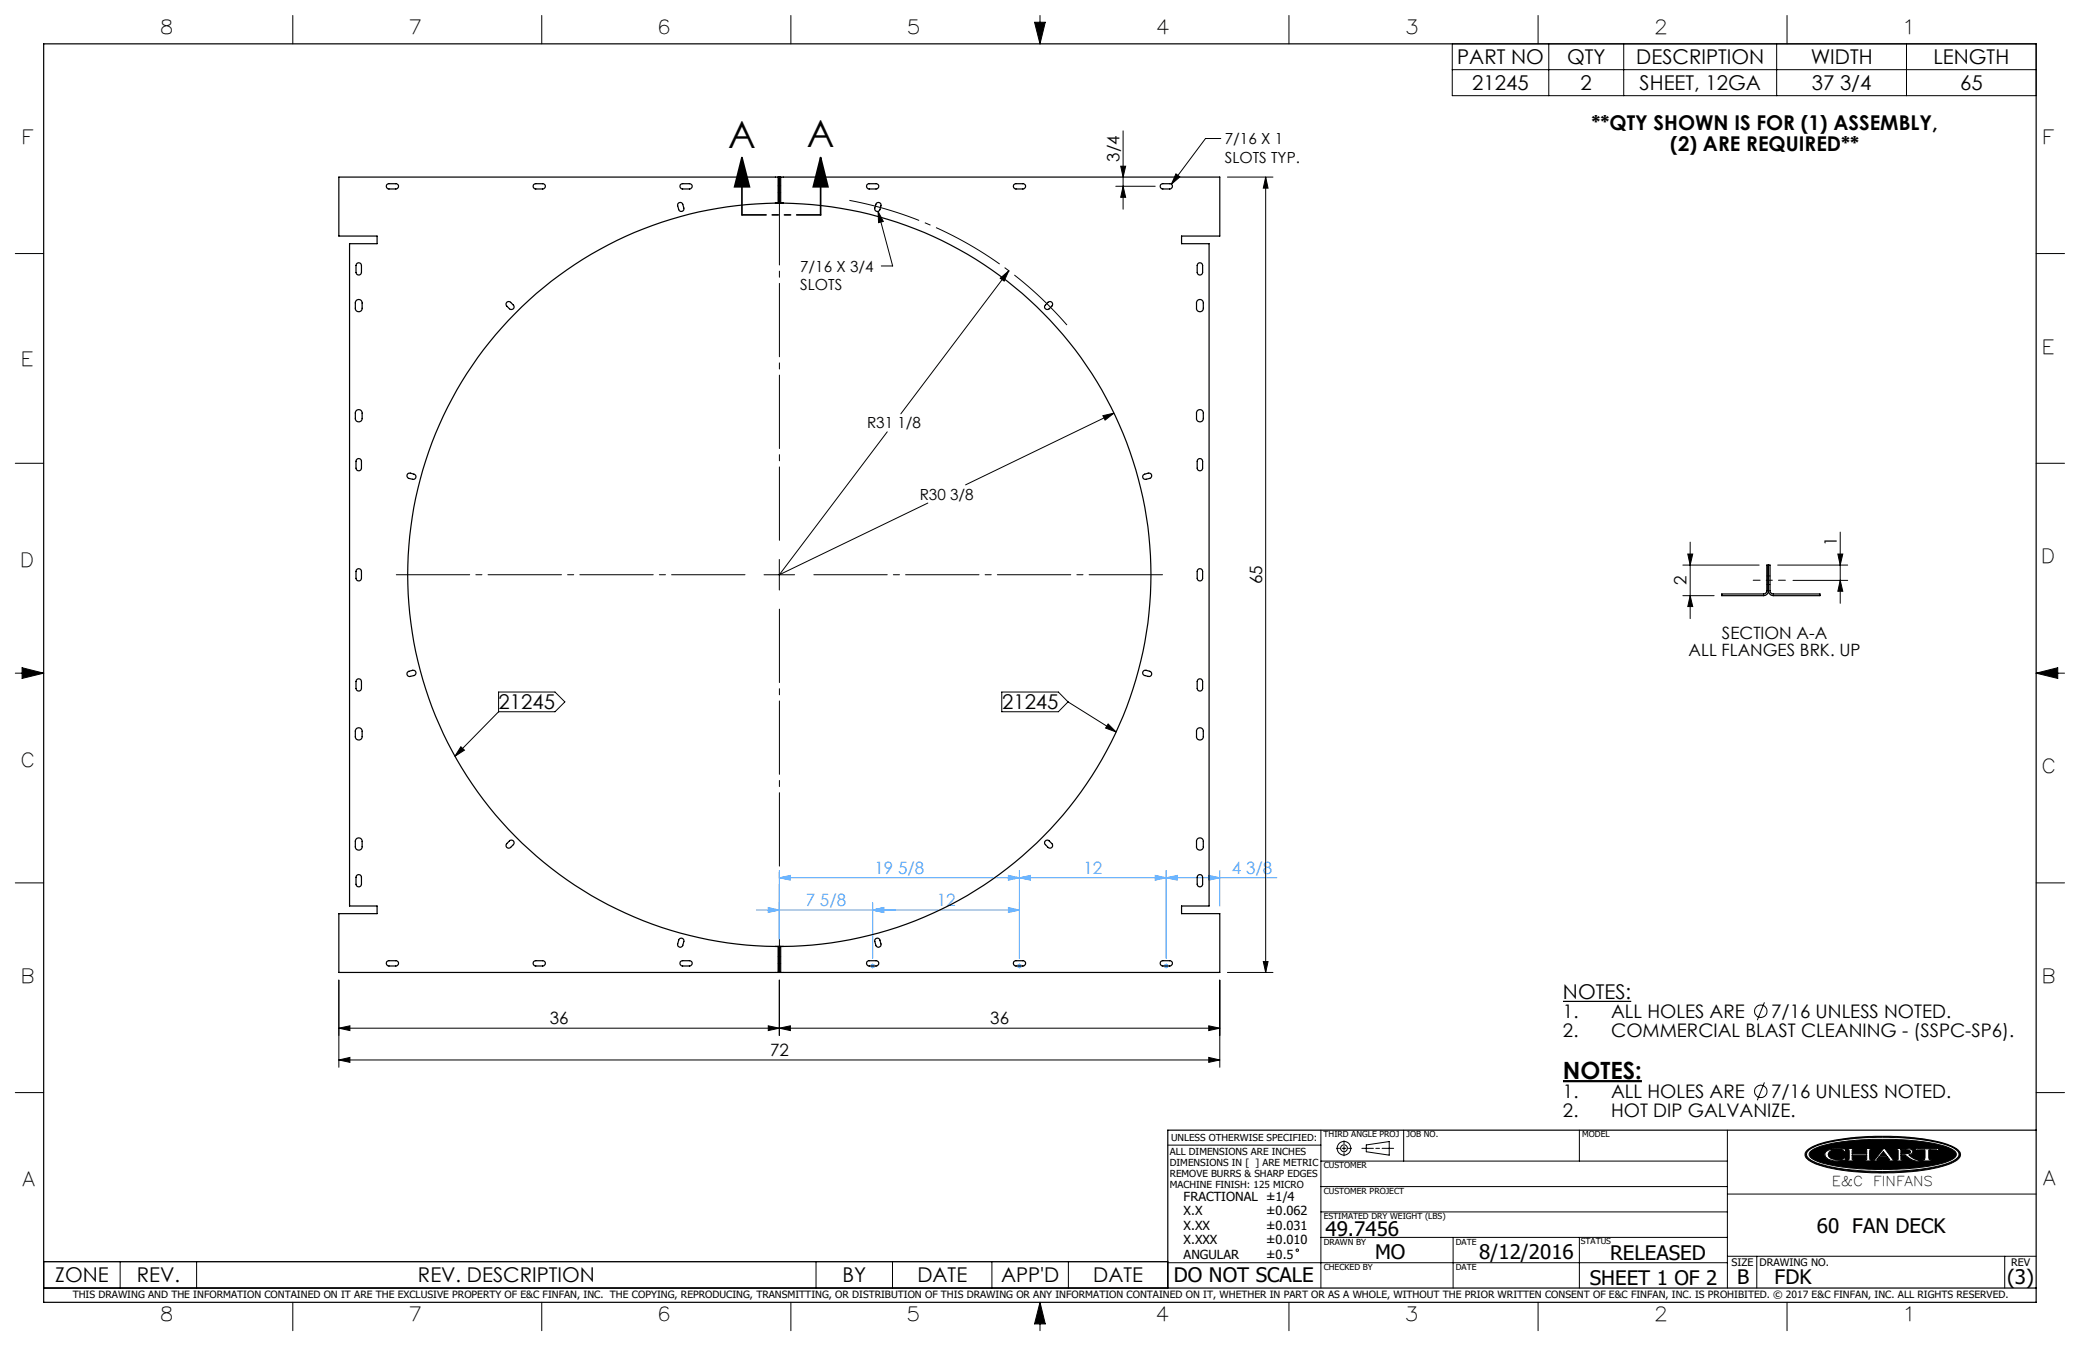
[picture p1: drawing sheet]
<svg xmlns="http://www.w3.org/2000/svg" width="432mm" height="279mm" viewBox="0 0 432 279" stroke-linecap="round" stroke-linejoin="round" font-family="sans-serif">
<g fill="none" stroke="#000" stroke-width=".21">
<path d="M60.8 3.2v5.9M112.5 3.2v5.9M164.2 3.2v5.9M214.8 4.6h2.2l-1.1 4.5zM215.9 3.2v5.9M267.6 3.2v5.9M301.5 9.1h121.2v10.8h-121.2zM301.5 14.5h121.2M319.3 3.2v5.9M321.5 9.1v10.8M337.1 9.1v10.8M368.8 9.1v10.8"/>
<path d="M371 3.2v5.9M395.8 9.1v10.8M231.6 38.7h8.2M232.7 34.5h1l-.5 2.3zM233.2 38.7l.5 2.3h-1zM233.2 27.2v16.2M244.1 36.1l.8 .6-1.7 1.5zM253.4 28.8h-3.1l-7.1 9.4M254.8 36.8h9.5M262.7 36.8l.5 2.3h-.9zM262.7 36.8v165.1M3.2 52.6h5.9"/>
<path d="M182.3 43.9l1.1 2.1-1 .2zM182.3 43.9l3 11.3h-2.3M207.6 57.7l1.8-1.5-.9 2.1zM209.4 56.2l-22.4 29.7M422.7 52.6h5.9M3.2 96.2h5.9M184.2 89.6l-22.4 29.7 30.8-14.9M229 86.3l2.2-.5-1.8 1.4zM231.2 85.8l-30.8 14.8M422.7 96.2h5.9M158.6 119.3h6.4M161.8 116.1v6.4"/>
<path d="M349.4 117.3h15.8M350.4 115h1l-.5 2.3zM350.9 112.5v15.9M369 117.3h14.6M381.5 115h1.1l-.6 2.3zM382 110.5v14.7M3.2 139.7h5.9M4.6 138.6l4.5 1.1-4.5 1.1zM349.4 123.6h6.4M350.9 123.6l.5 2.3h-1zM372.2 120.5h11.4M382 120.5l.6 2.2h-1.1z"/>
<path d="M422.7 139.7h5.9M422.7 139.7l4.5-1.1v2.2zM95.7 155l.7 .7-2 1.3zM103.5 143.7h11.7l2.1 2-2.1 2h-11.7zM103.5 147.7l-9.1 9.3M208 143.7h11.7l2 2-2 2h-11.7zM221.7 145.7l10 6.2M230 150.3l1.7 1.6-2.2-.8zM3.2 183.3h5.9M262.3 199.6h.9l-.5 2.3zM422.7 183.3h5.9M70.3 213.4l2.3-.5v1z"/>
<path d="M70.3 203.4v18.1M70.3 213.4h182.9M159.5 212.9l2.3 .5-2.3 .5zM161.8 213.4l2.3-.5v1zM161.8 203.4v11.5M250.9 212.9l2.3 .5-2.3 .5zM250.9 219.5l2.3 .5-2.3 .5zM253.2 203.4v18.1M254.8 201.9h9.5M366.3 208.1l-1.5 3.7M3.2 226.8h5.9M70.3 220l2.3-.5v1z"/>
<path d="M70.3 220h182.9M242.4 237.7h31.8M274.2 234.6v32.8M277.4 238.4h.7M278.6 238.4h.8M279 236.8v.7M279 238v.8M279 239.3v.6M279.9 238.4h.7M282.7 238.4h2.4M283.6 237.7l4.8-.7v2.8l-4.8-.7zM285.6 238.4h.8"/>
<path d="M286.9 238.4h2.4M291.4 234.6v6.4M327.9 234.6v6.4M358.6 234.6v32.8M366.3 224.7l-1.5 3.7M375.3 238.7a16.2 16.2 0 0 1 7.4-2.3 55.4 55.4 0 0 1 21.3 1.1l1.4 .6a1.73 1.73 0 0 1 1.5 2 7.1 7.1 0 0 1-4.3 2.2 56 56 0 0 1-24.6-.3 5 5 0 0 1-3.2-2l-.1-.1a1.17 1.17 0 0 1 .6-1.2zM375.4 238.9a12.8 12.8 0 0 1 6.4-2.2 59.4 59.4 0 0 1 21.7 .8 4.5 4.5 0 0 1 3.1 1.9 1.7 1.7 0 0 1-1.3 1.7 34.9 34.9 0 0 1-12.8 2l-2.2 .1a39.2 39.2 0 0 1-13.6-2l-.7-.3a1.2 1.2 0 0 1-.6-2zM375.8 239a15.4 15.4 0 0 1 7.6-2.1l3.6-.3 3.3-.1a44.5 44.5 0 0 1 14.2 1.7l.8 .4a1.03 1.03 0 0 1 .8 1 1.03 1.03 0 0 1-.8 1 25.5 25.5 0 0 1-9.5 2l-7.7 .1a33.6 33.6 0 0 1-11.3-1.9l-.8-.5a.79 .79 0 0 1-.2-1.3zM379 239.1a5 5 0 0 1 3.5-.6h.7v.2l-.2 .4-.6-.4a3.1 3.1 0 0 0-2.7 .4l-.2 .5 .2 .5a3.1 3.1 0 0 0 2.8 .5l.4-.3h.3l-.2 .5-.7 .1a3.6 3.6 0 0 1-3.3-.8l-.2-.6zM383.5 238.4h1.6v.2l-.6 .1v.8h3v-.8l-.5-.1v-.2h1.5v.2l-.3 .1-.1 .4 .1 1.5v.1l.3 .1v.2h-1.5v-.2h.4l.1-.2v-.8h-3v.8l.6 .2v.2h-1.6v-.2l.3-.1 .1-.1v-1.5v-.4l-.4-.1zM391 239l.6 .9h-1.3zM391 238.4h.3l1.7 2.3 .5 .1v.2h-1.6v-.2l.4-.1-.5-.6h-1.7l-.5 .7h.6v.2h-1.5v-.2l.5-.1z"/>
<path d="M393.6 238.4h2.3l.9 .2 .3 .4-.2 .5-.7 .2 1.2 .9 1.1 .2v.2a4.2 4.2 0 0 1-2.9-1.1l-1-.1v.9l.6 .1v.2h-1.6v-.2h.3l.2-.2v-1.8l-.5-.2zM394.6 238.6l1.8 .2 .2 .3-.2 .3-1.8 .1zM397.9 238.3l1 .2 3.7-.1-.3 .5h-.2l-.1-.2h-1.6l.1 1.9 .6 .2v.2h-2.2v-.2l.7-.2v-1.8l-1.6-.1-.2 .2h-.3zM402.1 238.9h.1M422.7 226.8h5.9M274.2 256.9h84.4M274.2 251.6h84.4M274.2 246.3h84.4M274.2 241h84.4M301.7 256.9v10.5M327.9 256.9v10.5M358.6 247.9h64.1"/>
<path d="M9.1 261.9h233.3v5.5h-233.3zM24.9 261.9v5.5M40.8 261.9v5.5M60.8 270.3v5.9M112.5 270.3v5.9M164.2 270.3v5.9M169.4 261.9v5.5M185.3 261.9v5.5M205.9 261.9v5.5M215.9 270.3v5.9M215.9 270.3l1.1 4.5h-2.2zM221.8 261.9v5.5"/>
<path d="M242.4 262.1h116.2M267.6 270.3v5.9M319.3 270.3v5.9M358.6 260.8h64.1M364.7 260.8v6.6M371 270.3v5.9M416.2 260.8v6.6"/>
<circle cx="365.5" cy="209.9" r="1.29"/>
<circle cx="279" cy="238.4" r=".71"/>
<circle cx="279" cy="238.4" r="1.41"/>
<circle cx="365.5" cy="226.6" r="1.29"/>
<circle cx="269.3" cy="259.5" r=".25"/>
</g>
<path d="M9.1 9.1h413.6v261.2h-413.6zM422.7 234.6h-180.3v32.8M9.1 267.4h413.6" fill="none" stroke="#000" stroke-width=".25"/>
<g fill="#000">
<path d="M383.5 238.4v.2h.3l.1 .2v1.8l-.1 .1-.3 .1v.2h1.6v-.2l-.6-.2v-.8h3v.9l-.5 .1v.2h1.5v-.2l-.3-.1-.1-.2v-1.6l.1-.3h.3v-.2h-1.5v.2l.5 .1v.8h-3v-.8l.6-.1v-.2zM391 238.4l-1.8 2.3-.5 .1v.2h1.5v-.2h-.6l.5-.7h1.7l.5 .6-.4 .1v.2h1.6v-.2l-.5-.1-1.7-2.3zM393.6 238.4v.2l.5 .2v1.8l-.2 .2h-.3v.2h1.6v-.2l-.6-.1v-.9l1.1 .1a3.2 3.2 0 0 0 2.8 1.1v-.2a3.4 3.4 0 0 1-2.3-1.1 .68 .68 0 0 0 .8-.2 .68 .68 0 0 0 0-.8l-.7-.3zM397.9 238.3l-.4 .6h.3l.2-.2 1.6 .1v1.8l-.2 .2h-.5v.2h2.2v-.2h-.5l-.2-.3v-1.7l1.6-.1 .1 .2h.2l.3-.5-4 .1zM375.8 239a14 14 0 0 1 6.9-2l6.1-.5h5l4.8 .4a16.3 16.3 0 0 1 7.2 2 .96 .96 0 0 1-.4 1.7 24.9 24.9 0 0 1-10.1 2l-6.5 .1-3.8-.2a21.2 21.2 0 0 1-8.8-2l-.4-.3-.2-.5zM379.1 239a1.04 1.04 0 0 0 .7 1.7 7 7 0 0 0 3.2 .1l.2-.5h-.3l-.5 .4a2.56 2.56 0 0 1-2.8-.8 1.28 1.28 0 0 1 1.4-1.3h.2a1.49 1.49 0 0 1 1.4 .2l.4 .3 .2-.6h-.6a4.7 4.7 0 0 0-3.5 .5zM375.3 238.7a19 19 0 0 1 8.8-2.5l4.1-.3h4.8a33.1 33.1 0 0 1 12.7 2.3l.2 .1a1.36 1.36 0 0 1 .9 2 9.1 9.1 0 0 1-5.1 2.2l-.4 .1a58.1 58.1 0 0 1-23.1-.6 5.6 5.6 0 0 1-3.4-1.9v-.8zM375.3 238.9a1.14 1.14 0 0 0 .6 1.9 24.5 24.5 0 0 0 9.8 2.2l4.1 .2 3.7-.1a33.7 33.7 0 0 0 11.9-2.1l.4-.2a1.19 1.19 0 0 0 .9-1.2 1.19 1.19 0 0 0-.9-1.1 21.6 21.6 0 0 0-8.8-2.1l-5.1-.3-4.7 .1a30.2 30.2 0 0 0-11.1 2.1z" fill-rule="evenodd"/>
<path d="M215.9 270.3l-1.1 4.5h2.2zM214.8 4.6h2.2l-1.1 4.5zM4.6 138.6l4.5 1.1-4.5 1.1zM422.7 139.7l4.5-1.1v2.2zM391 239l-.7 .9h1.3zM394.6 238.6v.9l1.7-.1a.38 .38 0 0 0 .3-.4 .38 .38 0 0 0-.5-.3z" fill-rule="evenodd"/>
</g>
<path d="M324.5 224.4h16.4" fill="none" stroke="#000" stroke-width=".46"/>
<path d="M324.5 207.9h14.1" fill="none" stroke="#000" stroke-width=".26"/>
<path d="M154 32.7l1.6 6.1h-3.1zM154 32.7v11.9M170.4 32.7l1.5 6.1h-3.1zM170.4 32.7v11.9" fill="none" stroke="#000" stroke-width=".35"/>
<path d="M221.5 67.5a79.1 79.1 0 0 0-45.2-25.9" fill="none" stroke="#000" stroke-width=".21" stroke-dasharray="15.2 1.3 1.3 1.3" stroke-dashoffset=".2" stroke-linecap="butt"/>
<g fill="none" stroke="#53a9ff" stroke-width=".21">
<path d="M157 188.9h54.6M159.5 188.4l2.3 .5-2.3 .5zM161.8 182.2l2.3-.5v1zM161.8 182.2h103.3M161.8 180.7v14.2M181.2 188.9l2.2-.5v1zM181.2 187.4v11.5M209.3 181.7l2.3 .5-2.3 .5zM209.3 188.4l2.3 .5-2.3 .5zM211.6 182.2l2.3-.5v1zM211.6 180.7v18.2M239.8 181.7l2.3 .5-2.3 .5z"/>
<path d="M242.1 182.2l2.3-.5v1zM242.1 180.7v18.2M250.9 181.7l2.3 .5-2.3 .5zM253.2 180.7v7.4M180.7 200.5h.9M180.8 200.2l.7 .7M181.2 200v1M181.5 200.2l-.7 .7M211.1 200.5h1M211.3 200.2l.7 .7M211.6 200v1M212 200.2l-.7 .7"/>
<path d="M241.6 200.5h1M241.8 200.2l.7 .7M242.1 200v1M242.5 200.2l-.7 .7"/>
</g>
<path d="M364 120.4h6.6" fill="none" stroke="#000" stroke-width=".21" stroke-dasharray="15.2 1.3 1.3 1.3" stroke-dashoffset="13.8"/>
<path d="M155.5 119.3h-74M161.8 113v-74M168.2 119.3h73.9M161.8 125.7v73.9" fill="none" stroke="#000" stroke-width=".21" stroke-dasharray="15.2 1.3 1.3 1.3" stroke-dashoffset="-.8"/>
<path d="M170.4 44.6h-16.3" fill="none" stroke="#000" stroke-width=".35" stroke-dasharray="6.3 1.3 1.3 1.3 1.3 1.3" stroke-dashoffset="1.4"/>
<g fill="#000">
<path d="M207.6 57.7l1.8-1.5-.9 2.1z"/>
<path d="M170.4 32.7l1.5 6.1h-3.1zM154 32.7l1.6 6.1h-3.1z"/>
<path d="M230 150.3l1.7 1.6-2.2-.8zM95.7 155l.7 .7-2 1.3z"/>
</g>
<g fill="#53a9ff">
<path d="M239.8 181.7l2.3 .5-2.3 .5zM211.6 182.2l2.3-.5v1zM209.3 181.7l2.3 .5-2.3 .5zM161.8 182.2l2.3-.5v1zM209.3 188.4l2.3 .5-2.3 .5zM181.2 188.9l2.2-.5v1zM181.2 188.9l2.2-.5v1zM159.5 188.4l2.3 .5-2.3 .5z"/>
<path d="M242.1 182.2l2.3-.5v1zM250.9 181.7l2.3 .5-2.3 .5z"/>
</g>
<g fill="#000">
<path d="M182.3 43.9l.1 2.3 1-.2zM244.1 36.1l-.9 2.1 1.7-1.5zM229 86.3l.4 .9 1.8-1.4z"/>
<path d="M350.4 115h1l-.5 2.3zM350.9 123.6l.5 2.3h-1z"/>
<path d="M382 120.5l.6 2.2h-1.1zM381.5 115h1.1l-.6 2.3z"/>
<path d="M159.5 212.9l2.3 .5-2.3 .5zM70.3 213.4l2.3-.5v1z"/>
<path d="M161.8 213.4l2.3-.5v1zM250.9 212.9l2.3 .5-2.3 .5zM70.3 220l2.3-.5v1zM250.9 219.5l2.3 .5-2.3 .5z"/>
<path d="M262.3 199.6h.9l-.5 2.3zM262.7 36.8l.5 2.3h-.9zM233.2 38.7l.5 2.3h-1zM232.7 34.5h1l-.5 2.3z"/>
</g>
<g fill="none" stroke="#000" stroke-width=".25">
<path d="M80.4 38.3l.2-.2h1.6a.55 .55 0 0 1 .5 .6 .55 .55 0 0 1-.5 .5h-1.4a.55 .55 0 0 1-.6-.3 .55 .55 0 0 1 .2-.6zM110.8 38.3l.3-.2h1.5a.55 .55 0 0 1 .6 .6 .55 .55 0 0 1-.6 .5h-1.4a.55 .55 0 0 1-.5-.3 .55 .55 0 0 1 .1-.6zM141.3 38.3l.3-.2h1.5a.55 .55 0 0 1 .6 .6 .55 .55 0 0 1-.6 .5h-1.4a.55 .55 0 0 1-.5-.3 .55 .55 0 0 1 .1-.6zM161.5 36.8h-91.2v12.2h8v1.6h-5.7v137.5h5.7v1.6h-8v12.2h91.2M161.5 36.8h.6M161.5 36.8v5.4M161.8 36.8v5.4M162.1 36.8h91.1v12.2h-7.9v1.6h5.7v137.5h-5.7v1.6h7.9v12.2h-91.1M162.1 36.8v5.4M180.1 38.3l.2-.2h1.6a.55 .55 0 0 1 .5 .6 .55 .55 0 0 1-.5 .5h-1.5a.55 .55 0 0 1-.5-.3 .55 .55 0 0 1 .2-.6zM210.5 38.3l.3-.2h1.5a.55 .55 0 0 1 .6 .6 .55 .55 0 0 1-.6 .5h-1.4a.55 .55 0 0 1-.5-.3 .55 .55 0 0 1 .1-.6zM241 38.3l.3-.2h1.5a.55 .55 0 0 1 .6 .6 .55 .55 0 0 1-.6 .5h-1.4a.55 .55 0 0 1-.5-.3 .55 .55 0 0 1 .1-.6z"/>
<path d="M74.2 54.6a.56 .56 0 0 1 .8 .5v1.5a.57 .57 0 0 1-.5 .5 .57 .57 0 0 1-.6-.5v-1.5zM140.8 42.2a.55 .55 0 0 1 .9 .2l.3 .8a.55 .55 0 0 1-.4 .7 .55 .55 0 0 1-.7-.4l-.2-.9zM161 42.2h.8M161 42.2h.5M161 42.2a77.2 77.2 0 0 0-76.4 77.1 77.2 77.2 0 0 0 76.4 77.2M161.5 42.2h.6M161.8 42.2h.8M162.1 42.2h.5M162.6 42.2a77.2 77.2 0 0 1 76.3 77.1 77.2 77.2 0 0 1-76.3 77.2M182 42.2a.54 .54 0 0 1 .6-.1 .54 .54 0 0 1 .3 .6l-.2 .8a.55 .55 0 0 1-.7 .4 .55 .55 0 0 1-.4-.7zM248.7 54.7a.56 .56 0 0 1 .6-.1 .56 .56 0 0 1 .4 .5v1.5a.57 .57 0 0 1-.6 .5 .57 .57 0 0 1-.6-.5v-1.5zM74 62.3a.7 .7 0 0 1 .8-.1 .7 .7 0 0 1 .4 .7v1.1a.71 .71 0 0 1-.7 .7 .71 .71 0 0 1-.7-.7v-1.3z"/>
<path d="M105.2 62.8l.4-.2 .3 .1 .7 .6a.56 .56 0 0 1 0 .8 .56 .56 0 0 1-.8 0l-.7-.8zM217.6 62.8a.56 .56 0 0 1 .8-.1 .56 .56 0 0 1 0 .8l-.6 .6a.55 .55 0 0 1-.8 0 .55 .55 0 0 1 0-.8zM248.6 62.3a.7 .7 0 0 1 .8-.1 .7 .7 0 0 1 .4 .7v1.1a.71 .71 0 0 1-.7 .7 .71 .71 0 0 1-.7-.7v-1.3zM74 85.2a.7 .7 0 0 1 .8-.1 .7 .7 0 0 1 .4 .7v1.1a.71 .71 0 0 1-.7 .7 .71 .71 0 0 1-.7-.7v-1.3zM74.2 95.2a.56 .56 0 0 1 .8 .5v1.5a.57 .57 0 0 1-.5 .5 .57 .57 0 0 1-.6-.5v-1.5zM84.6 98.4l.6-.2 .7 .2a.55 .55 0 0 1 .4 .7 .55 .55 0 0 1-.6 .4l-.8-.2a.58 .58 0 0 1-.3-.9zM237.3 98.7l1.1-.5a.57 .57 0 0 1 .7 .4 .57 .57 0 0 1-.4 .7l-.8 .2a.56 .56 0 0 1-.6-.2 .56 .56 0 0 1 0-.6zM248.6 85.2a.7 .7 0 0 1 .8-.1 .7 .7 0 0 1 .4 .7v1.1a.71 .71 0 0 1-.7 .7 .71 .71 0 0 1-.7-.7v-1.3zM248.8 95.2a.56 .56 0 0 1 .9 .5v1.5a.57 .57 0 0 1-.6 .5 .57 .57 0 0 1-.6-.5v-1.5zM74 118.3a.57 .57 0 0 1 .6-.2 .57 .57 0 0 1 .4 .5v1.5a.57 .57 0 0 1-.5 .5 .57 .57 0 0 1-.6-.5zM248.6 118.3a.57 .57 0 0 1 .6-.2 .57 .57 0 0 1 .5 .5v1.5a.57 .57 0 0 1-.6 .5 .57 .57 0 0 1-.6-.5zM367.1 117.3v5.3"/>
<path d="M84.6 139.5l1.1-.4a.56 .56 0 0 1 .6 .4 .56 .56 0 0 1-.4 .7l-.7 .2a.56 .56 0 0 1-.6-.2 .56 .56 0 0 1 0-.7zM237.4 139.3l.5-.2 .8 .2a.55 .55 0 0 1 .4 .7 .55 .55 0 0 1-.7 .4l-.8-.2a.57 .57 0 0 1-.2-.9zM357.4 123.3l9.1-.1 .3-.6v-5.3h.7v5.5l.4 .5h9.9v.3h-9.7a1.08 1.08 0 0 1-1-1 1.01 1.01 0 0 1-1 1h-8.7zM74 151.2a.7 .7 0 0 1 .8-.1 .7 .7 0 0 1 .4 .7v1.1a.71 .71 0 0 1-.7 .7 .71 .71 0 0 1-.7-.7v-1.3zM74.2 141a.56 .56 0 0 1 .8 .5v1.4a.57 .57 0 0 1-.5 .5 .57 .57 0 0 1-.6-.5v-1.4zM248.6 151.2a.7 .7 0 0 1 .8-.1 .7 .7 0 0 1 .4 .7v1.1a.71 .71 0 0 1-.7 .7 .71 .71 0 0 1-.7-.7v-1.3zM248.8 141a.56 .56 0 0 1 .9 .5v1.4a.57 .57 0 0 1-.6 .5 .57 .57 0 0 1-.6-.5v-1.4zM74 174.1a.7 .7 0 0 1 .8-.1 .7 .7 0 0 1 .4 .7v1.1a.71 .71 0 0 1-.7 .7 .71 .71 0 0 1-.7-.7v-1.3zM105.8 174.6a.56 .56 0 0 1 .8-.1 .56 .56 0 0 1 0 .8l-.6 .6a.56 .56 0 0 1-.8 0 .56 .56 0 0 1 0-.8zM216.9 174.7l.2-.3h.6l.7 .7a.56 .56 0 0 1 0 .8 .56 .56 0 0 1-.8 0l-.7-.7zM248.6 174.1a.7 .7 0 0 1 .8-.1 .7 .7 0 0 1 .4 .7v1.1a.71 .71 0 0 1-.7 .7 .71 .71 0 0 1-.7-.7v-1.3zM74.2 181.6a.56 .56 0 0 1 .8 .5v1.5a.57 .57 0 0 1-.5 .5 .57 .57 0 0 1-.6-.5v-1.5z"/>
<path d="M80.4 199.6l.2-.2h1.6a.55 .55 0 0 1 .5 .6 .55 .55 0 0 1-.5 .5h-1.4a.55 .55 0 0 1-.6-.3 .55 .55 0 0 1 .2-.6zM110.7 199.7l.4-.3h1.5a.55 .55 0 0 1 .6 .6 .55 .55 0 0 1-.6 .5h-1.4a.56 .56 0 0 1-.5-.8zM140.9 195a.56 .56 0 0 1 .7-.2 .56 .56 0 0 1 .4 .6l-.3 .8a.55 .55 0 0 1-.6 .4 .55 .55 0 0 1-.4-.7zM141.3 199.6l.3-.2h1.5a.55 .55 0 0 1 .6 .6 .55 .55 0 0 1-.6 .5h-1.4a.55 .55 0 0 1-.5-.3 .55 .55 0 0 1 .1-.6zM161 196.5h.8M161 196.5h.5M161.5 196.5h.6M161.5 196.5v5.4M161.8 196.5h.8M161.8 196.5v5.4M162.1 196.5h.5M162.1 196.5v5.4"/>
<path d="M180.1 199.6l.2-.2h1.6a.55 .55 0 0 1 .5 .6 .55 .55 0 0 1-.5 .5h-1.5a.55 .55 0 0 1-.5-.3 .55 .55 0 0 1 .2-.6zM181.9 194.8h.5l.2 .2 .3 .9a.55 .55 0 0 1-.4 .7 .55 .55 0 0 1-.7-.4l-.2-.9zM210.5 199.6l.3-.2h1.5a.55 .55 0 0 1 .6 .6 .55 .55 0 0 1-.6 .5h-1.4a.55 .55 0 0 1-.5-.3 .55 .55 0 0 1 .1-.6zM240.9 199.7l.4-.3h1.5a.55 .55 0 0 1 .6 .6 .55 .55 0 0 1-.6 .5h-1.4a.56 .56 0 0 1-.5-.8zM248.8 181.6a.56 .56 0 0 1 .9 .5v1.5a.57 .57 0 0 1-.6 .5 .57 .57 0 0 1-.6-.5v-1.5zM161.5 201.9h.6"/>
</g>
<path d="M161.8 38.6h-.3M162.1 38.6h-.3M161.5 40h.3M161.8 40h.3M367.1 119.6h-.3M367.5 119.6h-.4M366.8 121.3h.3M367.1 121.3h.4M161.8 198.6h-.3M162.1 198.6h-.3M161.5 200h.3M161.8 200h.3" fill="none" stroke="#000" stroke-width=".21" stroke-dasharray="1.3 .6"/>
<g font-size="7.8">
<text x="151.2" y="30.8">A</text>
<text x="167.5" y="30.4">A</text>
</g>
<text font-size="4.9" x="324.5" y="223.9">NOTES:</text>
<g font-size="4.2">
<text x="302.5" y="13.3">PART NO</text>
<text x="325.3" y="13.3">QTY</text>
<text x="339.7" y="13.3">DESCRIPTION</text>
<text x="375.9" y="13.3">WIDTH</text>
<text x="401.4" y="13.3">LENGTH</text>
<text x="305.6" y="18.7">21245</text>
<text x="328.1" y="18.7">2</text>
<text x="340.4" y="18.7">SHEET, 12GA</text>
<text x="376.1" y="18.7">37 3/4</text>
<text x="406.9" y="18.7">65</text>
<text x="330.4" y="27">**QTY SHOWN IS FOR (1) ASSEMBLY,</text>
<text x="346.8" y="31.2">(2) ARE REQUIRED**</text>
<text x="103.5" y="147.2">21245</text>
<text x="208" y="147.2">21245</text>
<text x="324.5" y="207.4">NOTES:</text>
<text x="275.2" y="256.5">49.7456</text>
<text x="377.2" y="255.9">60 FAN DECK</text>
<text x="285.5" y="261.4">MO</text>
<text x="307.1" y="261.3">8/12/2016</text>
<text x="334.3" y="261.6">RELEASED</text>
<text x="11.5" y="266.2">ZONE</text>
<text x="28.4" y="266.2">REV.</text>
<text x="86.8" y="266.2">REV. DESCRIPTION</text>
<text x="174.9" y="266.2">BY</text>
<text x="190.4" y="266.2">DATE</text>
<text x="207.8" y="266.2">APP'D</text>
<text x="227" y="266.2">DATE</text>
<text x="243.7" y="266.1">DO NOT SCALE</text>
<text x="330" y="266.7">SHEET 1 OF 2</text>
<text x="360.6" y="266.5">B</text>
<text x="368.4" y="266.6">FDK</text>
<text x="416.7" y="266.5">(3)</text>
</g>
<g font-size="4">
<text x="33.6" y="7.1">8</text>
<text x="85.2" y="7.1">7</text>
<text x="137" y="7.1">6</text>
<text x="188.6" y="7.1">5</text>
<text x="240.3" y="7.1">4</text>
<text x="292.1" y="7.1">3</text>
<text x="343.8" y="7.1">2</text>
<text x="395.7" y="7.1">1</text>
<text x="4.9" y="29.8">F</text>
<text x="424.5" y="29.9">F</text>
<text x="4.8" y="76">E</text>
<text x="424.3" y="73.5">E</text>
<text x="4.7" y="117.7">D</text>
<text x="424.2" y="116.9">D</text>
<text x="4.7" y="159.3">C</text>
<text x="424.2" y="160.4">C</text>
<text x="4.8" y="204">B</text>
<text x="424.3" y="204">B</text>
<text x="4.8" y="246.1">A</text>
<text x="424.3" y="246">A</text>
<text x="33.6" y="274.3">8</text>
<text x="85.2" y="274.3">7</text>
<text x="137" y="274.3">6</text>
<text x="188.6" y="274.3">5</text>
<text x="240.3" y="274.3">4</text>
<text x="292.1" y="274.3">3</text>
<text x="343.8" y="274.3">2</text>
<text x="395.8" y="274.3">1</text>
</g>
<g font-size="3.9">
<text x="324.5" y="211.4">1.</text>
<text x="324.5" y="215.2">2.</text>
<text x="334.5" y="215.2">COMMERCIAL BLAST CLEANING - (SSPC-SP6).</text>
<text x="334.5" y="211.4">ALL HOLES ARE</text>
<text x="367.7" y="211.4">7/16 UNLESS NOTED.</text>
<text x="324.5" y="228">1.</text>
<text x="334.5" y="228">ALL HOLES ARE</text>
<text x="367.7" y="228">7/16 UNLESS NOTED.</text>
<text x="324.5" y="231.9">2.</text>
<text x="334.5" y="231.9">HOT DIP GALVANIZE.</text>
</g>
<g font-size="3.5">
<text x="232.4" y="33.6" transform="rotate(-90 232.4 33.6)">3/4</text>
<text x="381.3" y="113.4" transform="rotate(-90 381.3 113.4)">1</text>
<text x="262" y="121.3" transform="rotate(-90 262 121.3)">65</text>
<text x="350.1" y="121.4" transform="rotate(-90 350.1 121.4)">2</text>
<text x="350.6" y="136.3">ALL FLANGES BRK. UP</text>
<text x="357.5" y="132.7">SECTION A-A</text>
<text x="114.1" y="212.6">36</text>
<text x="205.6" y="212.6">36</text>
<text x="159.8" y="219.2">72</text>
</g>
<g font-size="3.5" fill="#53a9ff">
<text x="181.6" y="181.4">19 5/8</text>
<text x="224.9" y="181.4">12</text>
<text x="255.7" y="181.4">4 3/8</text>
<text x="167.3" y="188.1">7 5/8</text>
<text x="194.5" y="188.1">12</text>
</g>
<g font-size="3.2">
<text x="254.3" y="30">7/16 X 1</text>
<text x="254.3" y="33.7">SLOTS TYP.</text>
<text x="166.1" y="56.4">7/16 X 3/4</text>
<text x="166.1" y="60.2">SLOTS</text>
<text x="180" y="88.9">R31 1/8</text>
<text x="190.9" y="103.7">R30 3/8</text>
</g>
<g font-size="2.8">
<text x="380.3" y="246.2">E&amp;C</text>
<text x="388.9" y="246.2">FINFANS</text>
</g>
<g font-size="2.6">
<text x="245.7" y="249.3">FRACTIONAL ±1/4</text>
<text x="245.7" y="252.3">X.X</text>
<text x="245.7" y="255.3">X.XX</text>
<text x="262.9" y="252.3">±0.062</text>
<text x="262.9" y="255.3">±0.031</text>
<text x="245.7" y="258.3">X.XXX</text>
<text x="245.7" y="261.3">ANGULAR</text>
<text x="262.9" y="258.3">±0.010</text>
<text x="262.9" y="261.3">±0.5</text>
</g>
<g font-size="2.2">
<text x="359.5" y="262.8">SIZE</text>
<text x="365.3" y="262.7">DRAWING NO.</text>
<text x="417.5" y="262.8">REV</text>
</g>
<text font-size="2.1" x="15.1" y="269.4">THIS DRAWING AND THE INFORMATION CONTAINED ON IT ARE THE EXCLUSIVE PROPERTY OF E&amp;C FINFAN, INC. THE COPYING, REPRODUCING, TRANSMITTING, OR DISTRIBUTION OF THIS DRAWING OR ANY INFORMATION CONTAINED ON IT, WHETHER IN PART OR AS A WHOLE, WITHOUT THE PRIOR WRITTEN CONSENT OF E&amp;C FINFAN, INC. IS PROHIBITED. © 2017 E&amp;C FINFAN, INC. ALL RIGHTS RESERVED.</text>
<g font-size="2">
<text x="242.9" y="239.8">ALL DIMENSIONS ARE INCHES</text>
<text x="243.1" y="236.8">UNLESS OTHERWISE SPECIFIED:</text>
<text x="242.9" y="242.1">DIMENSIONS IN [ ] ARE METRIC</text>
<text x="242.9" y="244.4">REMOVE BURRS &amp; SHARP EDGES</text>
<text x="242.9" y="246.7">MACHINE FINISH: 125 MICRO</text>
</g>
<g font-size="1.7">
<text x="274.8" y="236.1">THIRD ANGLE PROJ</text>
<text x="292" y="236.1">JOB NO.</text>
<text x="328.5" y="236.1">MODEL</text>
<text x="274.8" y="242.5">CUSTOMER</text>
<text x="274.8" y="247.8">CUSTOMER PROJECT</text>
<text x="274.8" y="253.1">ESTIMATED DRY WEIGHT (LBS)</text>
<text x="274.8" y="258.3">DRAWN BY</text>
<text x="274.8" y="263.6">CHECKED BY</text>
<text x="302.2" y="263.6">DATE</text>
<text x="302.2" y="258.3">DATE</text>
<text x="328.2" y="258.3">STATUS</text>
</g>
</svg>
